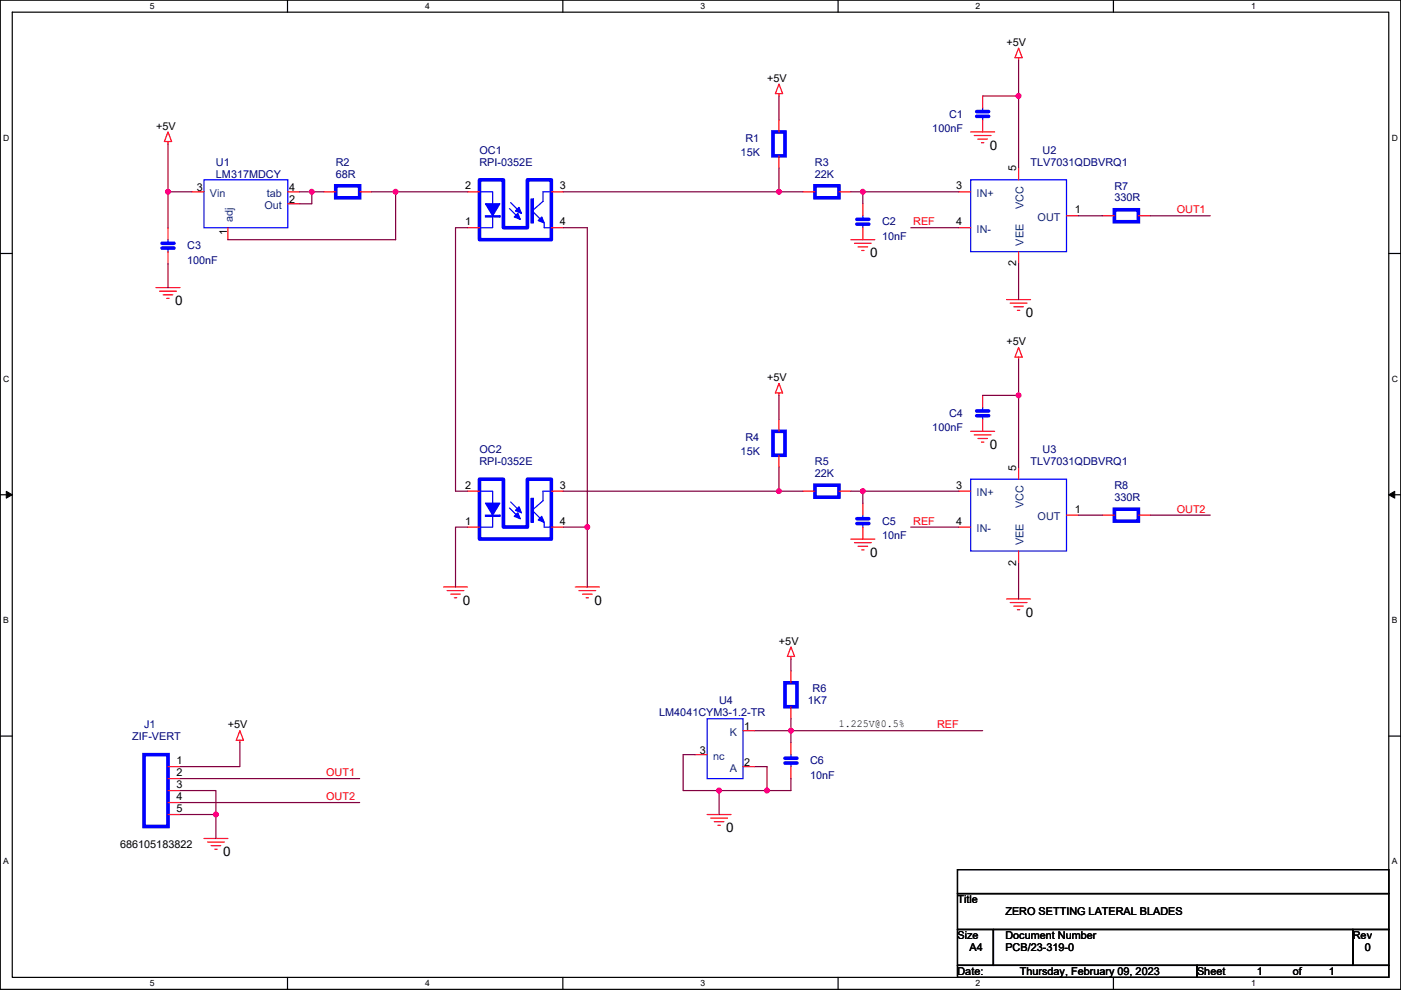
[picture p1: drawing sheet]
<svg xmlns="http://www.w3.org/2000/svg" width="297mm" height="210mm" viewBox="0 0 297 210" stroke-linecap="round" stroke-linejoin="round" font-family="sans-serif">
<path d="M.1 0h296.9v209.8h-296.9zM2.6 2.6h291.8v204.7h-291.8z" fill="none" stroke="#000" stroke-width=".25"/>
<g fill="#fff">
<path d="M31.8 .3h1v2h-1z"/>
<path d="M31.8 207.6h1v2h-1z"/>
</g>
<path d="M61 0v2.6M61 207.3v2.5" fill="none" stroke="#000" stroke-width=".25"/>
<g fill="#fff">
<path d="M90.1 .3h1v2h-1z"/>
<path d="M90.1 207.6h1v2h-1z"/>
</g>
<path d="M119.3 0v2.6M119.3 207.3v2.5" fill="none" stroke="#000" stroke-width=".25"/>
<g fill="#fff">
<path d="M148.5 .3h1v2h-1z"/>
<path d="M148.5 207.6h1v2h-1z"/>
</g>
<path d="M177.7 0v2.6M177.7 207.3v2.5" fill="none" stroke="#000" stroke-width=".25"/>
<g fill="#fff">
<path d="M206.9 .3h1v2h-1z"/>
<path d="M206.9 207.6h1v2h-1z"/>
</g>
<path d="M236.1 0v2.6M236.1 207.3v2.5" fill="none" stroke="#000" stroke-width=".25"/>
<g fill="#fff">
<path d="M265.2 .3h1v2h-1z"/>
<path d="M265.2 207.6h1v2h-1z"/>
<path d="M.7 28.2h1.3v2h-1.3z"/>
<path d="M295.1 28.2h1.3v2h-1.3z"/>
<path d="M.7 79.4h1.3v2h-1.3z"/>
<path d="M295.1 79.4h1.3v2h-1.3z"/>
</g>
<path d="M.1 53.8h2.5M294.4 53.8h2.6" fill="none" stroke="#000" stroke-width=".25"/>
<g fill="#fff">
<path d="M.7 130.5h1.2v2.1h-1.2z"/>
<path d="M295.1 130.5h1.2v2.1h-1.2z"/>
</g>
<path d="M.1 104.9h2.5M294.4 104.9h2.6" fill="none" stroke="#000" stroke-width=".25"/>
<path d="M1.3 104.2l1.3 .7-1.3 .8zM294.4 104.9l1.3-.7v1.5z" fill="#000" stroke="#000" stroke-width=".21"/>
<g fill="#fff">
<path d="M.7 181.7h1.2v2h-1.2z"/>
<path d="M295.1 181.7h1.2v2h-1.2z"/>
</g>
<path d="M.1 156.1h2.5M294.4 156.1h2.6M203 184.4h91.4v5.1h-91.4zM203 189.5h91.4v7.6h-91.4zM203 197.1h7.6v7.7h-7.6zM210.6 197.1h76.2v7.7h-76.2zM286.8 197.1h7.6v7.7h-7.6zM203 204.8h50.8v2.5h-50.8zM253.8 204.8h40.6v2.5h-40.6z" fill="none" stroke="#000" stroke-width=".25"/>
<g fill="none" stroke="#f00" stroke-width=".25">
<path d="M165.2 17.8l.7 2.1h-1.5zM165.2 19.9v.5M216 12.2v.5M216 10.2l.7 2h-1.5zM35.6 28l.8 2h-1.5zM35.6 30v.5M165.2 33.1v2.5M165.2 25.4v2.6M205.8 28h5.1M206.6 28.7h3.5M207.3 29.5h2.1M208.1 30.3h.5"/>
<path d="M208.3 25.4v2.6M208.3 20.4v2.5M216 35.6v2.5M35.6 53.4v2.5M35.6 48.3v2.5M40.7 40.7h2.5M48.3 48.3v2.5M61 43.2h2.6M61 40.7h2.6M68.6 40.7h2.6M76.3 40.7h2.5M99.1 40.7h2.6"/>
<path d="M99.1 48.3h2.6M116.9 48.3h2.5M116.9 40.7h2.5M170.2 40.7h2.6M177.9 40.7h2.5M180.4 50.8h5.1M181.2 51.6h3.5M181.9 52.4h2.1M182.7 53.1h.5M182.9 48.3v2.5M182.9 43.2v2.6M203.3 40.7h2.5"/>
<path d="M203.3 48.3h2.5M216 53.4v2.5M226.1 45.8h2.6M233.7 45.8h2.6M241.4 45.8h2.5M33.1 61h5.1M33.8 61.8h3.6M34.6 62.5h2M35.4 63.3h.5M213.4 63.5h5.1M214.2 64.3h3.5M214.9 65.1h2.1"/>
<path d="M215.7 65.8h.5M216 75.7v.5M216 73.7l.7 2h-1.5zM165.2 81.3l.7 2.1h-1.5zM165.2 83.4v.5M165.2 96.6v2.5M165.2 88.9v2.6M205.8 91.5h5.1M206.6 92.2h3.5M207.3 93h2.1M208.1 93.8h.5M208.3 88.9v2.6"/>
<path d="M208.3 83.9v2.5M216 99.1v2.5M99.1 104.2h2.6M99.1 111.8h2.6M116.9 111.8h2.5M116.9 104.2h2.5M170.2 104.2h2.6M177.9 104.2h2.5M180.4 114.3h5.1M181.2 115.1h3.5M181.9 115.9h2.1M182.7 116.6h.5"/>
<path d="M182.9 111.8v2.5M182.9 106.7v2.6M203.3 104.2h2.5M203.3 111.8h2.5M216 116.9v2.5M226.1 109.3h2.6M233.7 109.3h2.6M241.4 109.3h2.5M94 124.5h5.1M94.8 125.3h3.6M95.6 126h2M96.3 126.8h.5"/>
<path d="M122 124.5h5.1M122.7 125.3h3.6M123.5 126h2M124.3 126.8h.5M167.7 137.2l.8 2h-1.6zM167.7 139.2v.5M213.4 127h5.1M214.2 127.8h3.5M214.9 128.6h2.1M215.7 129.3h.5M50.9 155l.7 2h-1.5zM50.9 157v.5"/>
<path d="M157.5 155h2.6M167.7 142.3v2.5M167.7 149.9v2.5M167.7 157.5v2.6M35.6 162.6h2.6M35.6 165.1h2.6M35.6 167.7h2.6M35.6 170.2h2.6M35.6 172.8h2.6M43.2 177.8h5.1M44 178.6h3.6M44.8 179.4h2"/>
<path d="M147.4 160.1h2.5M149.9 172.8h5.1M150.7 173.5h3.5M151.4 174.3h2.1M152.2 175h.5M157.5 162.6h2.6M167.7 162.6v2.5M45.5 180.1h.5"/>
</g>
<g fill="none" stroke="#00f" stroke-width=".25">
<path d="M43.2 38.1h17.8v10.2h-17.8zM205.8 38.1h20.3v15.3h-20.3zM208.3 22.9v.8M208.3 24.7v.7M35.6 50.8v.8M35.6 52.6v.8M101.7 40.7h2.8v2.5M104.5 45.8v2.5h-2.8M108 44.2l2.3 2.3M108.3 43l2.3 2.3M112.8 44.7l1.8 1.8M115.4 47.3v1h1.5"/>
<path d="M116.9 40.7h-1.8v2l-2 1.8M182.9 45.8v.7M182.9 47.5v.8M208.3 86.4v.8M208.3 88.2v.7M101.7 104.2h2.8v2.5M104.5 109.3v2.5h-2.8M108 107.7l2.3 2.3M108.3 106.5l2.3 2.3M112.8 108.2l1.8 1.8M115.4 110.8v1h1.5M116.9 104.2h-1.8v2l-2 1.8"/>
<path d="M182.9 109.3v.7M182.9 111v.8M205.8 101.6h20.3v15.3h-20.3zM149.9 152.4h7.6v12.7h-7.6zM167.7 160.1v.7M167.7 161.8v.8"/>
</g>
<g fill="#00f" stroke="#00f" stroke-width=".25">
<path d="M112.6 42.2v5.1h.5v-5.1z" fill-rule="evenodd"/>
<path d="M109 46l.8-.7 .5 1.2z" fill-rule="evenodd"/>
<path d="M109.3 44.7l.7-.7 .6 1.3z" fill-rule="evenodd"/>
<path d="M102.9 43.2h3.1l-1.5 2.6z" fill-rule="evenodd"/>
<path d="M102.9 45.8v.2h3.1v-.2z" fill-rule="evenodd"/>
<path d="M114.1 46.8l.8-.8 .5 1.3z" fill-rule="evenodd"/>
<path d="M112.6 105.7v5.1h.5v-5.1z" fill-rule="evenodd"/>
<path d="M109 109.5l.8-.7 .5 1.2z" fill-rule="evenodd"/>
<path d="M109.3 108.2l.7-.7 .6 1.3z" fill-rule="evenodd"/>
<path d="M102.9 106.7h3.1l-1.5 2.6z" fill-rule="evenodd"/>
<path d="M102.9 109.3v.2h3.1v-.2z" fill-rule="evenodd"/>
<path d="M114.1 110.3l.8-.8 .5 1.3z" fill-rule="evenodd"/>
</g>
<g fill="none" stroke="#00f" stroke-width=".76">
<path d="M71.2 39.4h5.1v2.6h-5.1zM101.7 38.1h5v10.2h5.1v-10.2h5.1v12.7h-15.2zM163.9 28h2.5v5.1h-2.5zM172.8 39.4h5.1v2.6h-5.1zM207.1 24.7h2.5M207.1 23.7h2.5M34.4 52.6h2.5M34.4 51.6h2.5M181.7 47.5h2.5M181.7 46.5h2.5M236.3 44.5h5.1v2.5h-5.1zM163.9 91.5h2.5v5.1h-2.5z"/>
<path d="M207.1 88.2h2.5M207.1 87.2h2.5M101.7 101.6h5v10.2h5.1v-10.2h5.1v12.7h-15.2zM172.8 102.9h5.1v2.6h-5.1zM181.7 111h2.5M181.7 110h2.5M236.3 108h5.1v2.5h-5.1zM166.4 144.8h2.6v5.1h-2.6zM30.5 160.1h5.1v15.2h-5.1zM166.4 161.8h2.6M166.4 160.8h2.6"/>
</g>
<g fill="none" stroke="#800040" stroke-width=".25">
<path d="M216 12.7v7.7M35.6 30.5v10.2M165.2 20.4v5M165.2 35.6v5.1M208.3 20.4h7.7M216 20.4v15.2M35.6 55.9v5.1M35.6 40.7v7.6M35.6 40.7h5.1M63.6 40.7h2.5M66.1 40.7h2.5M66.1 40.7v2.5h-2.5"/>
<path d="M78.8 40.7h5.1M83.9 40.7v10.1h-35.6M83.9 40.7h15.2M99.1 48.3h-2.5v55.9h2.5M119.4 40.7h45.8M119.4 48.3h5.1v63.5M165.2 40.7h5M180.4 40.7h2.5M182.9 40.7v2.5M182.9 40.7h20.4M193.1 48.3h10.2M216 55.9v7.6"/>
<path d="M228.7 45.8h5M243.9 45.8h12.7M216 76.2v7.7M165.2 83.9v5M165.2 99.1v5.1M208.3 83.9h7.7M216 83.9v15.2M99.1 111.8h-2.5v12.7M119.4 111.8h5.1v12.7M119.4 104.2h45.8M165.2 104.2h5M180.4 104.2h2.5"/>
<path d="M182.9 104.2v2.5M182.9 104.2h20.4M193.1 111.8h10.2M216 119.4v7.6M228.7 109.3h5M243.9 109.3h12.7M167.7 139.7v2.6M50.9 157.5v5.1h-12.7M160.1 155h7.6M167.7 155v2.5M167.7 152.4v2.6M167.7 155h40.6"/>
<path d="M38.2 165.1h38.1M38.2 172.8h7.6M38.2 170.2h38.1M38.2 167.7h7.6v5.1M45.8 172.8v5M147.4 160.1h-2.6v7.6h7.7M152.5 167.7h10.1M152.5 167.7v5.1M160.1 162.6h2.5v5.1M167.7 165.1v2.6h-5.1"/>
</g>
<g fill="#f0f" stroke="#f0f" stroke-width=".25">
<circle cx="165.1" cy="40.7" r=".5"/>
<circle cx="124.5" cy="111.8" r=".5"/>
<circle cx="35.6" cy="40.7" r=".5"/>
<circle cx="66.1" cy="40.7" r=".5"/>
<circle cx="83.9" cy="40.7" r=".5"/>
<circle cx="215.9" cy="20.3" r=".5"/>
<circle cx="182.9" cy="40.7" r=".5"/>
<circle cx="165.1" cy="104.2" r=".5"/>
<circle cx="215.9" cy="83.8" r=".5"/>
<circle cx="182.9" cy="104.2" r=".5"/>
<circle cx="167.7" cy="155" r=".5"/>
<circle cx="152.4" cy="167.7" r=".5"/>
<circle cx="162.6" cy="167.7" r=".5"/>
<circle cx="45.8" cy="172.7" r=".5"/>
</g>
<g font-size="2.8">
<text x="209.9" y="31.7">0</text>
<text x="184.5" y="54.6">0</text>
<text x="37.1" y="64.8">0</text>
<text x="217.5" y="67.3">0</text>
<text x="209.9" y="95.2">0</text>
<text x="184.5" y="118.1">0</text>
<text x="98.1" y="128.3">0</text>
<text x="126" y="128.3">0</text>
<text x="217.5" y="130.8">0</text>
<text x="154" y="176.5">0</text>
<text x="47.3" y="181.6">0</text>
</g>
<g font-size="2.3">
<text x="213.4" y="9.7">+5V</text>
<text x="162.6" y="17.3">+5V</text>
<text x="33.1" y="27.5">+5V</text>
<text x="41.7" y="40.4">3</text>
<text x="61.3" y="40.4">4</text>
<text x="98.6" y="40.2">2</text>
<text x="118.7" y="40.2">3</text>
<text x="202.8" y="40.2">3</text>
<text x="215.4" y="36.4" transform="rotate(-90 215.4 36.4)">5</text>
<text x="61.3" y="43">2</text>
<text x="98.6" y="47.8">1</text>
<text x="118.7" y="47.8">4</text>
<text x="202.8" y="47.8">4</text>
<text x="227.9" y="45.2">1</text>
<text x="48.2" y="49.8" transform="rotate(-90 48.2 49.8)">1</text>
<text x="215.4" y="56.5" transform="rotate(-90 215.4 56.5)">2</text>
<text x="213.4" y="73.2">+5V</text>
<text x="162.6" y="80.8">+5V</text>
<text x="215.4" y="99.9" transform="rotate(-90 215.4 99.9)">5</text>
<text x="98.6" y="103.7">2</text>
<text x="118.7" y="103.7">3</text>
<text x="202.8" y="103.7">3</text>
<text x="98.6" y="111.3">1</text>
<text x="118.7" y="111.3">4</text>
<text x="202.8" y="111.3">4</text>
<text x="227.9" y="108.7">1</text>
<text x="215.4" y="120" transform="rotate(-90 215.4 120)">2</text>
<text x="165.2" y="136.7">+5V</text>
<text x="48.3" y="154.5">+5V</text>
<text x="157.8" y="154.7">1</text>
<text x="177.9" y="154.3">1.225V@0.5%</text>
<text x="148.4" y="159.8">3</text>
<text x="37.4" y="162.1">1</text>
<text x="37.4" y="164.6">2</text>
<text x="37.4" y="167.2">3</text>
<text x="157.8" y="162.4">2</text>
<text x="37.4" y="169.7">4</text>
<text x="37.4" y="172.2">5</text>
<text x="25.5" y="179.9">686105183822</text>
<text x="203" y="191.6">Title</text>
<text x="213.2" y="194.1">ZERO SETTING LATERAL BLADES</text>
<text x="203" y="199.2">Size</text>
<text x="205.5" y="201.7">A4</text>
<text x="213.2" y="199.2">Document Number</text>
<text x="213.2" y="201.7">PCB/23-319-0</text>
<text x="286.8" y="199.2">Rev</text>
<text x="289.4" y="201.7">0</text>
<text x="203" y="206.8">Date:</text>
<text x="216.2" y="206.8">Thursday, February 09, 2023</text>
<text x="253.8" y="206.8">Sheet</text>
<text x="266.5" y="206.8">1</text>
<text x="274.1" y="206.8">of</text>
<text x="281.7" y="206.8">1</text>
</g>
<g font-size="2.3" fill="#000080">
<text x="197.7" y="28">100nF</text>
<text x="201.2" y="25">C1</text>
<text x="45.8" y="35.1">U1</text>
<text x="71.2" y="35.1">R2</text>
<text x="101.7" y="32.6">OC1</text>
<text x="101.7" y="35.1">RPI-0352E</text>
<text x="157" y="33.1">15K</text>
<text x="158" y="30">R1</text>
<text x="172.8" y="35.1">R3</text>
<text x="218.5" y="35.1">TLV7031QDBVRQ1</text>
<text x="221" y="32.6">U2</text>
<text x="45.8" y="37.7">LM317MDCY</text>
<text x="71.2" y="37.7">68R</text>
<text x="172.8" y="37.7">22K</text>
<text x="236.3" y="40.2">R7</text>
<text x="187" y="47.8">C2</text>
<text x="236.3" y="42.7">330R</text>
<text x="39.7" y="52.9">C3</text>
<text x="187" y="50.9">10nF</text>
<text x="39.7" y="55.9">100nF</text>
<text x="201.2" y="88.5">C4</text>
<text x="158" y="93.5">R4</text>
<text x="197.7" y="91.5">100nF</text>
<text x="101.7" y="96.1">OC2</text>
<text x="101.7" y="98.6">RPI-0352E</text>
<text x="157" y="96.6">15K</text>
<text x="172.8" y="98.6">R5</text>
<text x="172.8" y="101.2">22K</text>
<text x="218.5" y="98.6">TLV7031QDBVRQ1</text>
<text x="221" y="96.1">U3</text>
<text x="236.3" y="103.7">R8</text>
<text x="236.3" y="106.2">330R</text>
<text x="187" y="111.3">C5</text>
<text x="187" y="114.4">10nF</text>
<text x="152.5" y="149.4">U4</text>
<text x="171.3" y="149.4">1K7</text>
<text x="172.3" y="146.9">R6</text>
<text x="30.5" y="154.5">J1</text>
<text x="139.8" y="152">LM4041CYM3-1.2-TR</text>
<text x="28" y="157">ZIF-VERT</text>
<text x="171.8" y="162.1">C6</text>
<text x="171.8" y="165.2">10nF</text>
</g>
<g font-size="2.3" fill="#004080">
<text x="44.5" y="41.7">Vin</text>
<text x="56.6" y="41.7">tab</text>
<text x="207.1" y="41.7">IN+</text>
<text x="49.4" y="47" transform="rotate(-90 49.4 47)">adj</text>
<text x="56.1" y="44.3">Out</text>
<text x="217" y="44.3" transform="rotate(-90 217 44.3)">VCC</text>
<text x="220" y="46.8">OUT</text>
<text x="207.1" y="49.3">IN-</text>
<text x="217" y="52.1" transform="rotate(-90 217 52.1)">VEE</text>
<text x="207.1" y="105.2">IN+</text>
<text x="217" y="107.8" transform="rotate(-90 217 107.8)">VCC</text>
<text x="207.1" y="112.8">IN-</text>
<text x="220" y="110.3">OUT</text>
<text x="217" y="115.6" transform="rotate(-90 217 115.6)">VEE</text>
<text x="151.2" y="161.1">nc</text>
<text x="154.7" y="156">K</text>
<text x="154.7" y="163.6">A</text>
</g>
<g font-size="2.3" fill="#f00">
<text x="193.6" y="47.8">REF</text>
<text x="249.5" y="45.3">OUT1</text>
<text x="193.6" y="111.3">REF</text>
<text x="249.5" y="108.8">OUT2</text>
<text x="198.7" y="154.5">REF</text>
<text x="69.1" y="164.6">OUT1</text>
<text x="69.1" y="169.7">OUT2</text>
</g>
<g font-size="1.8">
<text x="31.8" y="1.9">5</text>
<text x="90.1" y="1.9">4</text>
<text x="148.5" y="1.9">3</text>
<text x="206.9" y="1.9">2</text>
<text x="265.2" y="1.9">1</text>
<text x=".7" y="29.8">D</text>
<text x="295.1" y="29.8">D</text>
<text x=".7" y="81">C</text>
<text x="295.1" y="81">C</text>
<text x=".7" y="132.2">B</text>
<text x="295.1" y="132.2">B</text>
<text x=".7" y="183.3">A</text>
<text x="295.1" y="183.3">A</text>
<text x="31.8" y="209.2">5</text>
<text x="90.1" y="209.2">4</text>
<text x="148.5" y="209.2">3</text>
<text x="206.9" y="209.2">2</text>
<text x="265.2" y="209.2">1</text>
</g>
</svg>
